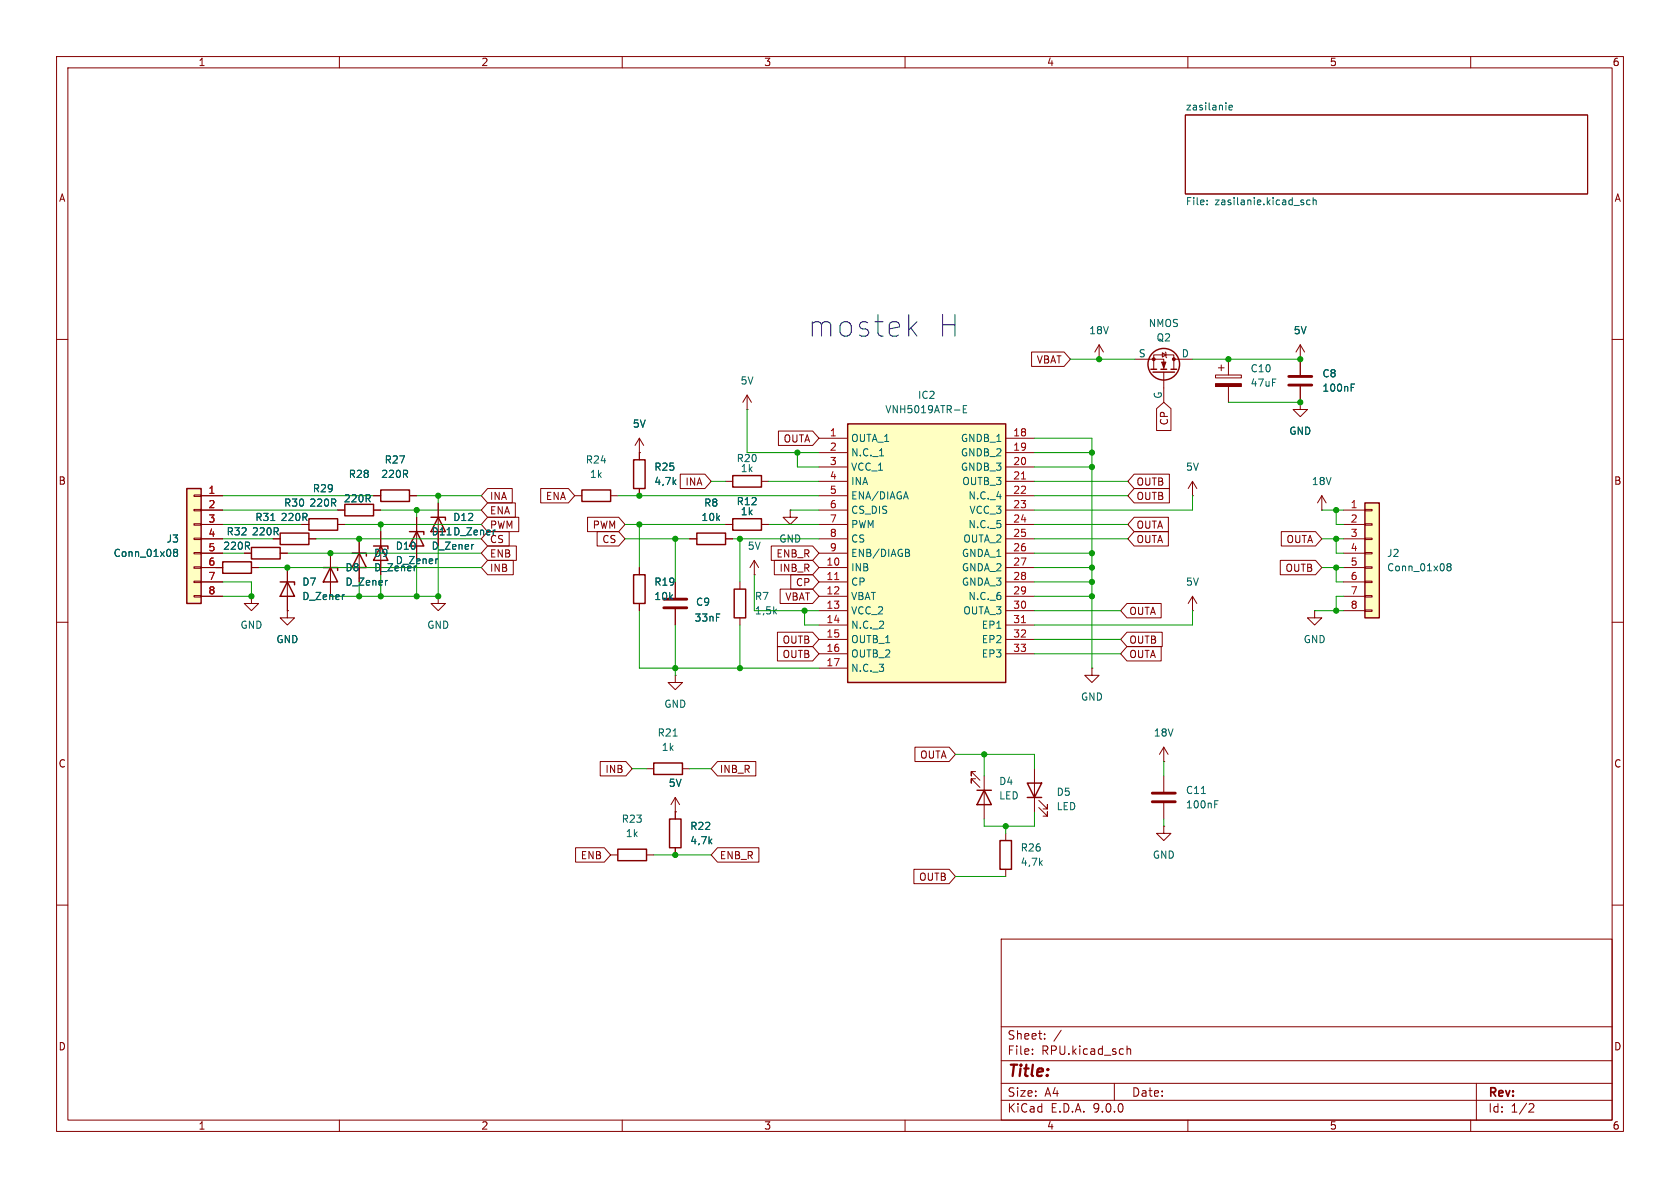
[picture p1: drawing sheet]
<svg xmlns="http://www.w3.org/2000/svg" width="297mm" height="210mm" viewBox="0 0 297 210" stroke-linecap="round" stroke-linejoin="round" font-family="sans-serif">
<g fill="none" stroke="#840000" stroke-width=".18">
<path d="M10 10h277v190h-277zM12 12h273v186h-273zM60 10v2M110 10v2M160 10v2M210 10v2M260 10v2M209.5 20.3h71.2v14h-71.2zM10 60h2M285 60h2M10 110h2M285 110h2"/>
<path d="M172.5 136.4h-.8v.8v-.8l1.5 1.5M172.5 137.7h-.8v.7v-.7l1.5 1.5M174 137.2v7.6M10 160h2M177 166h108v32h-108zM285 160h2M60 198v2M110 198v2M160 198v2M177 194.5h108M177 191.5h108M177 187.5h108"/>
<path d="M177 181.5h108M182.5 186.3v.1M182.5 185.5v.1M184.7 183.6v.1M184.7 182.8v.1M187.6 182.1l-1.3 2M197 191.5v3M199.2 184.9v1.5M199.2 185.5l.3-.1 .3 .1 .1 .9M210 198v2M260 198v2M261 191.5v6.5"/>
<path d="M270.5 195.1l.5 .1 .2 .3-1 1.1h1"/>
</g>
<path d="M217.3 19l.6-.1-.1-.2-.3-.1-.2 .2v.6h.5M213.4 36.1v.1M213.4 35.4v.1M230.5 35.8v.3M231.6 35.4h-.4l-.2 .2 .1 .5h.5M232.1 35.5l.2-.1h.3l.1 .8M232.1 34.9v1.3" fill="none" stroke="#006464" stroke-width=".18"/>
<path d="M172.7 139.7h2.6M174 139.7l1.3 2.5h-2.6z" fill="none" stroke="#840000" stroke-width=".25"/>
<path d="M33 86.4h2.6v20.3h-2.6z" fill="#ffffc2"/>
<g fill="none" stroke="#840000" stroke-width=".25">
<path d="M203.5 65.3h1M203.8 65.8h3.8M205.2 65.3h1M207 65.3h1M33 86.4h2.6v20.3h-2.6zM39.4 99.3h5v2h-5zM44.4 96.8h5.1v2h-5.1zM49.5 94.2h5.1v2.1h-5.1zM54.6 91.7h5.1v2h-5.1zM61 89.2h5v2h-5zM62.2 97.8h2.6v.5M63.5 97.8l1.3 2.5h-2.6z"/>
<path d="M66 96.5h2.6v.5M67.3 86.6h5.1v2h-5.1zM67.3 96.5l1.3 2.6h-2.6zM72.4 94h2.5v.5M73.7 94l1.2 2.5h-2.5zM76.2 91.4h2.5v.5M77.5 91.4l1.2 2.6h-2.5zM123.2 94.2h5.1v2.1h-5.1zM129.5 84.1h5.1v2h-5.1zM49.5 102.9h2.6v.5M50.8 102.9l1.3 2.5h-2.6zM57.1 100.3h2.6v.5"/>
<path d="M58.4 100.3l1.3 2.6h-2.6zM112 101.6h2v5.1h-2zM129.8 104.1h2v5.1h-2zM115.6 134.9h5v2h-5zM181.6 138.4h2.5l-1.2 2.6zM109.2 150.1h5.1v2h-5.1zM118.4 144.8h2v5.1h-2zM176.8 148.6h2v5.1h-2zM181.6 141h2.5"/>
<circle cx="205.7" cy="64.4" r="2.79"/>
</g>
<g fill="none" stroke="#840000" stroke-width=".18">
<path d="M132.1 72.4h.1M132.1 69.9l-.8 1.2M132.1 69.9l.7 1.2M132.1 69.9v2.5M194.3 63.5h.1M194.3 61l-.8 1.2M194.3 61l.8 1.2M194.3 61v2.5M200.7 63.5h5v1.8M204 65.3v-2.6h3.5v2.6M205.5 62.4l.6 .3-.6 .4zM205.7 65.8v5.3"/>
<path d="M206 62.2l.1 .2v.7l.1 .1M207.5 63.5h3.3M34.3 87.5h1.3v.3h-1.3zM34.3 90h1.3v.3h-1.3zM34.3 92.6h1.3v.2h-1.3zM34.3 95.1h1.3v.3h-1.3zM34.3 97.7h1.3v.2h-1.3zM35.6 87.6h3.8M35.6 90.2h3.8M35.6 92.7h3.8M35.6 95.3h3.8M35.6 97.8h3.8"/>
<path d="M43.2 97.8h1.2M48.3 95.3h1.2M49.5 97.8h1.3M53.3 92.7h1.3M54.6 95.3h1.3M58.4 97.8v7.6M59.7 90.2h1.3M59.7 92.7h1.3M63.5 95.3v7.6M66 87.6h1.3M66 90.2h1.3M67.3 94v7.6"/>
<path d="M72.4 87.6h1.3M73.7 91.4v7.7M77.5 88.9v7.6M121.9 95.3h1.3M128.3 95.3h1.2M128.3 85.1h1.2M133.3 99.1l-.7 1.2M133.3 99.1l.8 1.2M133.3 99.1v2.5M134.6 85.1h1.3M139.7 90.2v1.2h1.3l-1.3 1.3-1.3-1.3h1.3M139.7 90.2h.1"/>
<path d="M34.3 100.2h1.3v.3h-1.3zM34.3 102.7h1.3v.3h-1.3zM34.3 105.3h1.3v.2h-1.3zM35.6 100.3h3.8M35.6 102.9h3.8M35.6 105.4h3.8M44.4 105.4v1.3h1.3l-1.3 1.3-1.2-1.3h1.2M44.4 105.4h.1M44.4 100.3h1.3M50.8 108v1.2h1.3l-1.3 1.3-1.3-1.3h1.3M50.8 108h.1M50.8 100.3v7.7"/>
<path d="M77.5 105.4v1.3h1.2l-1.2 1.3-1.3-1.3h1.3M77.5 105.4h.1M113 100.3v1.3M113 106.7v1.3M119.4 119.4v1.3h1.2l-1.2 1.2-1.3-1.2h1.3M119.4 119.4h.1M119.4 102.9v2.8M119.4 107.7v2.8M130.8 102.9v1.2M130.8 109.2v1.3M133.3 101.6h.1M114.3 135.9h1.3"/>
<path d="M120.6 135.9h1.3M182.9 135.9v7.6M205.7 134.6h.1M205.7 132.1v2.5M205.7 137.2v2.8M205.7 132.1l-.7 1.3M205.7 132.1l.8 1.3M107.9 151.1h1.3M114.3 151.1h1.3M119.4 143.5h.1M119.4 141v3.8M119.4 149.9v1.2"/>
<path d="M119.4 141l-.8 1.2M119.4 141l.7 1.2M177.8 147.3v1.3M177.8 153.7v1.2M183.6 142.7l1.6 1.6v-.8v.8h-.8M183.6 141.5l1.6 1.5v-.8v.8h-.8M205.7 146.1v1.2h1.3l-1.3 1.3-1.2-1.3h1.2M205.7 146.1h.1M205.7 142v2.8"/>
</g>
<path d="M30.9 97.6l-.2-.2 .2-.3h.3l.2 .2-.2 .3M30.9 97.6l-.2 .3v.3l.2 .2 .4-.1 .1-.2v-.2l-.2-.3M30.9 97.6h.3M47.9 92h.7M77.3 98.8h.1M83.6 96.3h.1M60.8 105.1h.1M68.4 102.6h.1M119 130.1h.7M212.4 140.3h.7M214.7 142.2h.5M214.7 141.5h.6" fill="none" stroke="#006464" stroke-width=".18"/>
<path d="M117.3 105.9h4.1M117.3 107.4h4.1M203.7 140.2h4.1M203.7 141.7h4.1" fill="none" stroke="#840000" stroke-width=".51"/>
<g fill="#840000" stroke="#840000" stroke-width=".18">
<path d="M205.4 64h.7l-.4 1z"/>
<circle cx="207.5" cy="63.5" r=".25"/>
<circle cx="204" cy="63.5" r=".25"/>
</g>
<path d="M149.9 74.9h27.9v45.8h-27.9z" fill="#ffffc2"/>
<path d="M149.9 74.9h27.9v45.8h-27.9z" fill="none" stroke="#840000" stroke-width=".25"/>
<g fill="none" stroke="#840000" stroke-width=".18">
<path d="M144.8 77.5h5.1M177.8 77.5h5.1M214.9 66.3h4.6v.5h-4.6zM215.4 65h1M215.9 64.5v1M217.2 63.5v2.8M217.2 68.3v2.8M229.9 71.1v1.3h1.2l-1.2 1.3-1.3-1.3h1.3M229.9 71.1h.1M229.9 63.5v2.8M229.9 68.3v2.8M144.8 80h5.1"/>
<path d="M144.8 82.6h5.1M144.8 85.1h5.1M144.8 87.6h5.1M144.8 90.2h5.1M144.8 92.7h5.1M144.8 95.3h5.1M144.8 97.8h5.1M177.8 80h5.1M177.8 82.6h5.1M177.8 85.1h5.1M177.8 87.6h5.1M177.8 90.2h5.1"/>
<path d="M177.8 92.7h5.1M177.8 95.3h5.1M177.8 97.8h5.1M144.8 100.3h5.1M144.8 102.9h5.1M144.8 105.4h5.1M144.8 108h5.1M144.8 110.5h5.1M144.8 113h5.1M144.8 115.6h5.1M144.8 118.1h5.1M177.8 100.3h5.1"/>
<path d="M177.8 102.9h5.1M177.8 105.4h5.1M177.8 108h5.1M177.8 110.5h5.1M177.8 113h5.1M177.8 115.6h5.1M193 118.1v1.3h1.3l-1.3 1.3-1.2-1.3h1.2M193 118.1h.1M210.8 108h.1M210.8 105.4l-.7 1.3M210.8 105.4l.8 1.3M210.8 105.4v2.6"/>
<path d="M232.4 108v1.2h1.3l-1.3 1.3-1.3-1.3h1.3M232.4 108h.1"/>
</g>
<path d="M170.3 72.3h.4M170.9 71.7h-.6v1.3h.6M238.9 68.5h.4M238.9 67.9h.6M155.5 80.6h.7M160.5 97.1l.2 .2-.2 .4 .2 .1 .1 .3-.2 .3h-.5" fill="none" stroke="#006464" stroke-width=".18"/>
<path d="M180.6 84.7h.7M147.6 102.5h.7M180.6 110.1h.7" fill="none" stroke="#a90000" stroke-width=".18"/>
<path d="M227.8 66.5h4.1M227.8 68.1h4.1" fill="none" stroke="#840000" stroke-width=".51"/>
<path d="M214.9 67.8h4.6v.5h-4.6z" fill="#840000" stroke="#840000" stroke-width=".18"/>
<path d="M241.3 88.9h2.5v20.3h-2.5z" fill="#ffffc2"/>
<path d="M102.9 86.6h5v2h-5zM112 81.3h2v5.1h-2zM129.5 91.7h5.1v2h-5.1zM241.3 88.9h2.5v20.3h-2.5z" fill="none" stroke="#840000" stroke-width=".25"/>
<g fill="none" stroke="#840000" stroke-width=".18">
<path d="M113 77.5l-.7 1.2M113 77.5l.8 1.2M113 77.5v3.8M137.6 76.2h6.1l1.1 1.3-1.1 1.2h-6.1zM182.4 62.2h5.7l1.1 1.3-1.1 1.3h-5.7zM204.5 72.2l1.2-1.1 1.3 1.1v3.9h-2.5zM229.9 63.5h.1M229.9 71.1h.1M229.9 61l-.8 1.2M229.9 61l.7 1.2M229.9 61v5.3M229.9 68.3v2.8"/>
<path d="M35.6 90.2h3.8M35.6 92.7h3.8M35.6 95.3h3.8M35.6 97.8h3.8M35.6 87.6h3.8M43.2 97.8h1.2M48.3 95.3h1.2M49.5 97.8h1.3M53.3 92.7h1.3M54.6 95.3h1.3M58.4 97.8v2.5M59.7 90.2h1.3"/>
<path d="M59.7 92.7h1.3M63.5 95.3v2.5M66 90.2h1.3M66 87.6h1.3M67.3 94v2.5M67.3 99.1v2.5M72.4 87.6h1.3M73.7 91.4v2.6M73.7 96.5v2.6M77.5 88.9v2.5M77.5 94v2.5M86.2 88.9h4.9v2.5h-4.9l-1.1-1.2z"/>
<path d="M86.2 94h3.8v2.5h-3.8l-1.1-1.2zM86.2 96.5h5.1v2.6h-5.1l-1.1-1.3zM86.2 99.1h4.5v2.5h-4.5l-1.1-1.3zM86.2 91.4h5.5v2.6h-5.5l-1.1-1.3zM86.2 86.4h4.4v2.5h-4.4l-1.1-1.3zM95.6 86.4h4.9l1.1 1.2-1.1 1.3h-4.9zM101.6 87.6h1.3M103.9 91.4h5.5l1.1 1.3-1.1 1.3h-5.5zM105.6 94h3.8l1.1 1.3-1.1 1.2h-3.8zM107.9 87.6h1.3M113 80h.1M113 86.4v1.2"/>
<path d="M120.3 83.8h4.3l1.1 1.3-1.1 1.3h-4.3zM121.9 95.3h1.3M128.3 92.7h1.2M128.3 95.3h1.2M134.6 92.7h1.3M136.3 96.5h7.4l1.1 1.3-1.1 1.3h-7.4zM136.9 99.1h6.8l1.1 1.2-1.1 1.3h-6.8zM200.5 91.4h6.1v2.6h-6.1l-1.1-1.3zM200.5 94h6.1v2.5h-6.1l-1.1-1.2zM200.5 86.4h6.2v2.5h-6.2l-1.1-1.3zM200.5 83.8h6.2v2.6h-6.2l-1.1-1.3zM210.8 87.6h.1"/>
<path d="M210.8 85.1l-.7 1.3M210.8 85.1l.8 1.3M210.8 85.1v2.5M226.3 99.1h6.3l1.1 1.2-1.1 1.3h-6.3zM226.5 94h6.1l1.1 1.3-1.1 1.2h-6.1zM233.7 90.2h.1M233.7 87.6l-.8 1.3M233.7 87.6l.7 1.3M233.7 87.6v2.6M237.5 90.2h3.8M237.5 92.7h3.8M237.5 95.3h3.8"/>
<path d="M237.5 97.8h3.8M241.3 90h1.3v.3h-1.3zM241.3 92.6h1.3v.2h-1.3zM241.3 95.1h1.3v.3h-1.3zM241.3 97.7h1.3v.2h-1.3zM35.6 100.3h3.8M35.6 102.9h3.8M35.6 105.4h3.8M44.4 100.3h1.3M50.8 108h.1M50.8 100.3v2.6M50.8 105.4v2.6"/>
<path d="M58.4 102.9v2.5M63.5 100.3v2.6M113 100.3v1.3M113 106.7v1.3M119.4 102.9v2.8M119.4 107.7v2.8M137.4 111.8h6.3l1.1 1.2-1.1 1.3h-6.3zM137.4 114.3h6.3l1.1 1.3-1.1 1.2h-6.3zM137.9 104.1h5.8l1.1 1.3-1.1 1.3h-5.8zM139.8 101.6h3.9l1.1 1.3-1.1 1.2h-3.9zM199.2 114.3h6.1v2.5h-6.1l-1.1-1.2zM199.2 106.7h6.1v2.5h-6.1l-1.1-1.2z"/>
<path d="M199.2 111.8h6.3v2.5h-6.3l-1.1-1.3zM237.5 100.3h3.8M237.5 102.9h3.8M237.5 105.4h3.8M237.5 108h3.8M241.3 100.2h1.3v.3h-1.3zM241.3 102.7h1.3v.3h-1.3zM241.3 105.3h1.3v.2h-1.3zM241.3 107.8h1.3v.3h-1.3zM106.1 134.6h4.5l1.2 1.3-1.2 1.3h-4.5zM126.8 134.6h6.8v2.6h-6.8l-1.1-1.3zM161.7 132.1h6.1l1.1 1.3-1.1 1.2h-6.1z"/>
<path d="M101.8 149.9h5l1.1 1.2-1.1 1.3h-5zM119.4 143.5h.1M119.4 143.5v1.3M119.4 149.9v1.2M126.8 149.9h7.4v2.5h-7.4l-1.1-1.3zM161.6 153.7h6.2l1.1 1.2-1.1 1.3h-6.2z"/>
</g>
<g fill="none" stroke="#006464" stroke-width=".18">
<path d="M238.9 68.5h.4M238.9 67.9h.6M30.9 97.6l-.2-.2 .2-.3h.3l.2 .2-.2 .3M30.9 97.6l-.2 .3v.3l.2 .2 .4-.1 .1-.2v-.2l-.2-.3M30.9 97.6h.3M47.9 92h.7M77.3 98.8h.1M83.6 96.3h.1M60.8 105.1h.1M68.4 102.6h.1M256 100.2l-.2-.3 .2-.3h.3l.2 .3-.2 .3M256 100.2l-.2 .2 .1 .4 .1 .1 .4-.1 .1-.1v-.3l-.2-.2"/>
<path d="M256 100.2h.3"/>
</g>
<g fill="none" stroke="#009600" stroke-width=".18">
<path d="M132.1 72.4v7.6h12.7M182.9 77.5h10.1v40.6M189.2 63.5h11.5M210.8 63.5h19.1M217.2 71.1h12.7M39.4 97.8h3.8M39.4 87.6h26.6M39.4 92.7h13.9M39.4 95.3h8.9M39.4 90.2h20.3M50.8 97.8h34.3M55.9 95.3h29.2"/>
<path d="M61 92.7h24.1M67.3 90.2h17.8M67.3 92.7v1.3M73.7 87.6h11.4M73.7 90.2v1.2M73.7 99.1v6.3M77.5 96.5v8.9h-19.1M77.5 87.6v1.3M109.2 87.6h35.6M110.5 92.7h17.8M110.5 95.3h11.4M113 92.7v7.6"/>
<path d="M119.4 95.3v7.6M125.7 85.1h2.6M129.5 95.3h15.3M130.8 95.3v7.6M135.9 92.7h8.9M135.9 85.1h8.9M139.7 90.2h5.1M141 80v2.6h3.8M182.9 97.8h10.1M182.9 87.6h16.5M182.9 92.7h16.5M182.9 95.3h16.5"/>
<path d="M182.9 82.6h10.1M182.9 85.1h16.5M182.9 80h10.1M210.8 87.6v2.6h-27.9M233.7 95.3h3.8M233.7 90.2h3.8M236.2 95.3v2.5h1.3M236.2 90.2v2.5h1.3M38.1 100.3h1.3M39.4 102.9h5v2.5h-5M45.7 100.3h39.4M63.5 102.9v2.5"/>
<path d="M67.3 101.6v3.8M113 108v10.1h31.8M119.4 110.5v8.9M130.8 110.5v7.6M133.3 101.6v6.4h11.5M142.2 108v2.5h2.6M182.9 100.3h10.1M182.9 102.9h10.1M182.9 105.4h10.1M182.9 108h15.2M182.9 113h15.2M182.9 115.6h15.2"/>
<path d="M210.8 108v2.5h-27.9M232.4 108h5.1M233.7 100.3h3.8M236.2 100.3v2.6h1.3M237.5 105.4h-1.3v2.6M111.8 135.9h2.5M121.9 135.9h3.8M168.9 133.4h14v2.5M174 133.4v3.8M205.7 134.6v2.6M115.6 151.1h10.1M168.9 154.9h8.9"/>
<path d="M177.8 146.1v1.2M182.9 143.5v2.6h-8.9v-1.3M205.7 144.8v1.3"/>
</g>
<path d="M161 58l1.1 1.4M162.1 56.9l-1.4 1.4" fill="none" stroke="#0000c2" stroke-width=".18"/>
<g fill="#009600" stroke="#009600" stroke-width=".18">
<circle cx="142.2" cy="108" r=".46"/>
<circle cx="130.8" cy="95.3" r=".46"/>
<circle cx="63.5" cy="95.3" r=".46"/>
<circle cx="73.7" cy="105.4" r=".46"/>
<circle cx="77.5" cy="105.4" r=".46"/>
<circle cx="58.4" cy="97.8" r=".46"/>
<circle cx="63.5" cy="105.4" r=".46"/>
<circle cx="67.3" cy="105.4" r=".46"/>
<circle cx="73.7" cy="90.2" r=".46"/>
<circle cx="67.3" cy="92.7" r=".46"/>
<circle cx="77.5" cy="87.6" r=".46"/>
<circle cx="119.4" cy="151.1" r=".46"/>
<circle cx="44.4" cy="105.4" r=".46"/>
<circle cx="50.8" cy="100.3" r=".46"/>
<circle cx="193" cy="82.6" r=".46"/>
<circle cx="193" cy="105.4" r=".46"/>
<circle cx="193" cy="102.9" r=".46"/>
<circle cx="193" cy="100.3" r=".46"/>
<circle cx="194.3" cy="63.5" r=".46"/>
<circle cx="193" cy="80" r=".46"/>
<circle cx="193" cy="97.8" r=".46"/>
<circle cx="177.8" cy="146.1" r=".46"/>
<circle cx="174" cy="133.4" r=".46"/>
<circle cx="236.2" cy="100.3" r=".46"/>
<circle cx="236.2" cy="108" r=".46"/>
<circle cx="229.9" cy="71.1" r=".46"/>
<circle cx="236.2" cy="95.3" r=".46"/>
<circle cx="229.9" cy="63.5" r=".46"/>
<circle cx="217.2" cy="63.5" r=".46"/>
<circle cx="236.2" cy="90.2" r=".46"/>
<circle cx="119.4" cy="95.3" r=".46"/>
<circle cx="119.4" cy="118.1" r=".46"/>
<circle cx="130.8" cy="118.1" r=".46"/>
<circle cx="113" cy="92.7" r=".46"/>
<circle cx="113" cy="87.6" r=".46"/>
<circle cx="141" cy="80" r=".46"/>
</g>
<g font-size="5.3" fill="#0000c2">
<text x="142.8" y="59.8">mostek</text>
<text x="165.6" y="59.8">H</text>
</g>
<text font-size="2.8" fill="#840000" x="178" y="190.9">Title:</text>
<g font-size="2.1" fill="#840000">
<text x="178" y="184">Sheet:</text>
<text x="178" y="186.7">File:</text>
<text x="184.1" y="186.7">RPU.kicad_sch</text>
<text x="178" y="196.9">KiCad</text>
<text x="178" y="194.1">Size:</text>
<text x="184.7" y="194.1">A4</text>
<text x="185.7" y="196.9">E.D.A.</text>
<text x="193.3" y="196.9">9.0.0</text>
<text x="200" y="194.1">Date:</text>
<text x="263" y="194.3">Rev:</text>
<text x="263" y="196.9">Id:</text>
<text x="267.1" y="196.9">1/2</text>
</g>
<g font-size="1.8" fill="#840000">
<text x="35" y="11.9">1</text>
<text x="85" y="11.9">2</text>
<text x="135" y="11.9">3</text>
<text x="185" y="11.9">4</text>
<text x="235" y="11.9">5</text>
<text x="285" y="11.9">6</text>
<text x="10.3" y="35.9">A</text>
<text x="285.3" y="35.9">A</text>
<text x="183.2" y="64.5">VBAT</text>
<text x="206.7" y="75.3" transform="rotate(-90 206.7 75.3)">CP</text>
<text x="138.4" y="78.4">OUTA</text>
<text x="10.3" y="85.9">B</text>
<text x="86.5" y="88.6">INA</text>
<text x="96.4" y="88.6">ENA</text>
<text x="121.1" y="86">INA</text>
<text x="200.8" y="88.6">OUTB</text>
<text x="200.8" y="86">OUTB</text>
<text x="285.3" y="85.9">B</text>
<text x="86.5" y="91.1">ENA</text>
<text x="104.7" y="93.7">PWM</text>
<text x="200.8" y="93.7">OUTA</text>
<text x="86.5" y="98.7">ENB</text>
<text x="86.5" y="101.3">INB</text>
<text x="106.4" y="96.2">CS</text>
<text x="137.2" y="98.7">ENB_R</text>
<text x="137.7" y="101.3">INB_R</text>
<text x="200.8" y="96.2">OUTA</text>
<text x="227.1" y="101.3">OUTB</text>
<text x="227.3" y="96.2">OUTA</text>
<text x="138.7" y="106.4">VBAT</text>
<text x="140.6" y="103.8">CP</text>
<text x="138.2" y="114">OUTB</text>
<text x="199.5" y="108.9">OUTA</text>
<text x="199.5" y="114">OUTB</text>
<text x="138.2" y="116.5">OUTB</text>
<text x="199.5" y="116.5">OUTA</text>
<text x="10.3" y="135.9">C</text>
<text x="106.9" y="136.8">INB</text>
<text x="127.2" y="136.8">INB_R</text>
<text x="162.6" y="134.3">OUTA</text>
<text x="285.3" y="135.9">C</text>
<text x="102.6" y="152.1">ENB</text>
<text x="127.2" y="152.1">ENB_R</text>
<text x="162.4" y="155.9">OUTB</text>
<text x="10.3" y="185.9">D</text>
<text x="285.3" y="185.9">D</text>
<text x="35" y="199.9">1</text>
<text x="85" y="199.9">2</text>
<text x="135" y="199.9">3</text>
<text x="185" y="199.9">4</text>
<text x="235" y="199.9">5</text>
<text x="285" y="199.9">6</text>
</g>
<g font-size="1.8" fill="#006464">
<text x="209.5" y="19.6">zasilanie</text>
<text x="209.5" y="36.6">File:</text>
<text x="214.8" y="36.6">zasilanie.kicad_sch</text>
<text x="192.5" y="59.3">18V</text>
<text x="203" y="58">NMOS</text>
<text x="228.6" y="59.3">5V</text>
<text x="201.2" y="63.2">S</text>
<text x="204.4" y="60.6">Q2</text>
<text x="208.8" y="63.2">D</text>
<text x="130.8" y="68.2">5V</text>
<text x="162.2" y="70.7">IC2</text>
<text x="205.5" y="70.6" transform="rotate(-90 205.5 70.6)">G</text>
<text x="221" y="66">C10</text>
<text x="221" y="68.6">47uF</text>
<text x="233.7" y="66.9">C8</text>
<text x="233.7" y="69.4">100nF</text>
<text x="111.8" y="75.8">5V</text>
<text x="156.4" y="73.3">VNH5019ATR-E</text>
<text x="227.8" y="77.1">GND</text>
<text x="67.9" y="82.1">R27</text>
<text x="103.5" y="82.1">R24</text>
<text x="115.6" y="83.4">R25</text>
<text x="130.1" y="81.9">R20</text>
<text x="130.9" y="83.7">1k</text>
<text x="150.4" y="78.3">OUTA_1</text>
<text x="150.4" y="80.9">N.C._1</text>
<text x="150.4" y="83.4">VCC_1</text>
<text x="169.8" y="78.3">GNDB_1</text>
<text x="169.8" y="80.9">GNDB_2</text>
<text x="169.8" y="83.4">GNDB_3</text>
<text x="209.6" y="83.4">5V</text>
<text x="50.1" y="89.8">R30</text>
<text x="54.6" y="89.8">220R</text>
<text x="55.2" y="87.2">R29</text>
<text x="60.7" y="89">220R</text>
<text x="61.6" y="84.7">R28</text>
<text x="67.3" y="84.7">220R</text>
<text x="104.2" y="84.7">1k</text>
<text x="115.6" y="86">4,7k</text>
<text x="124.4" y="89.8">R8</text>
<text x="130.1" y="89.5">R12</text>
<text x="150.4" y="86">INA</text>
<text x="150.4" y="88.5">ENA/DIAGA</text>
<text x="170" y="86">OUTB_3</text>
<text x="171.1" y="88.5">N.C._4</text>
<text x="231.8" y="86">18V</text>
<text x="40" y="94.8">R32</text>
<text x="44.4" y="94.8">220R</text>
<text x="45" y="92.3">R31</text>
<text x="49.5" y="92.3">220R</text>
<text x="76.2" y="94.8">D11 D_Zener</text>
<text x="80" y="92.3">D12</text>
<text x="86.5" y="93.7">PWM</text>
<text x="123.9" y="92.3">10k</text>
<text x="130.9" y="91.3">1k</text>
<text x="150.4" y="91">CS_DIS</text>
<text x="150.4" y="93.6">PWM</text>
<text x="171.1" y="93.6">N.C._5</text>
<text x="171.3" y="91">VCC_3</text>
<text x="20" y="98.7">Conn_01x08</text>
<text x="29.4" y="96.1">J3</text>
<text x="39.4" y="97.4">220R</text>
<text x="61" y="101.2">D8</text>
<text x="66" y="98.7">D9</text>
<text x="66" y="101.2">D_Zener</text>
<text x="69.9" y="99.9">D_Zener</text>
<text x="69.9" y="97.4">D10</text>
<text x="76.2" y="97.4">D_Zener</text>
<text x="86.5" y="96.2">CS</text>
<text x="132.1" y="97.4">5V</text>
<text x="137.7" y="96.1">GND</text>
<text x="150.4" y="96.1">CS</text>
<text x="150.4" y="98.7">ENB/DIAGB</text>
<text x="150.4" y="101.2">INB</text>
<text x="170" y="98.7">GNDA_1</text>
<text x="170" y="101.2">GNDA_2</text>
<text x="170.2" y="96.1">OUTA_2</text>
<text x="245.1" y="98.7">J2</text>
<text x="245.1" y="101.2">Conn_01x08</text>
<text x="53.3" y="103.7">D7</text>
<text x="53.3" y="106.3">D_Zener</text>
<text x="61" y="103.7">D_Zener</text>
<text x="115.6" y="106.3">10k</text>
<text x="115.6" y="103.7">R19</text>
<text x="122.9" y="107.3">C9</text>
<text x="133.4" y="106.3">R7</text>
<text x="150.4" y="103.7">CP</text>
<text x="150.4" y="106.3">VBAT</text>
<text x="170" y="103.7">GNDA_3</text>
<text x="171.1" y="106.3">N.C._6</text>
<text x="209.6" y="103.7">5V</text>
<text x="42.4" y="111.4">GND</text>
<text x="48.8" y="113.9">GND</text>
<text x="75.4" y="111.4">GND</text>
<text x="122.7" y="110.1">33nF</text>
<text x="133.4" y="108.8">1,5k</text>
<text x="150.4" y="108.8">VCC_2</text>
<text x="150.4" y="111.4">N.C._2</text>
<text x="150.4" y="113.9">OUTB_1</text>
<text x="170.2" y="108.8">OUTA_3</text>
<text x="173.5" y="111.4">EP1</text>
<text x="173.5" y="113.9">EP2</text>
<text x="230.4" y="113.9">GND</text>
<text x="150.4" y="116.4">OUTB_2</text>
<text x="150.4" y="119">N.C._3</text>
<text x="173.5" y="116.4">EP3</text>
<text x="117.3" y="125.3">GND</text>
<text x="191" y="124.1">GND</text>
<text x="116.2" y="130.4">R21</text>
<text x="203.9" y="130.4">18V</text>
<text x="116.9" y="132.9">1k</text>
<text x="118.1" y="139.3">5V</text>
<text x="176.5" y="139">D4</text>
<text x="176.5" y="141.5">LED</text>
<text x="186.7" y="140.9">D5</text>
<text x="186.7" y="143.4">LED</text>
<text x="209.6" y="143.1">100nF</text>
<text x="209.6" y="140.6">C11</text>
<text x="109.8" y="145.6">R23</text>
<text x="110.5" y="148.2">1k</text>
<text x="121.9" y="149.5">4,7k</text>
<text x="121.9" y="146.9">R22</text>
<text x="180.3" y="153.3">4,7k</text>
<text x="180.3" y="150.7">R26</text>
<text x="203.7" y="152">GND</text>
</g>
<g font-size="1.8" fill="#a90000">
<text x="146.6" y="77.2">1</text>
<text x="179" y="77.2">18</text>
<text x="146.6" y="79.8">2</text>
<text x="146.6" y="82.3">3</text>
<text x="179" y="79.8">19</text>
<text x="179" y="82.3">20</text>
<text x="36.8" y="87.4">1</text>
<text x="36.8" y="89.9">2</text>
<text x="146.6" y="84.8">4</text>
<text x="146.6" y="87.4">5</text>
<text x="146.6" y="89.9">6</text>
<text x="179" y="84.8">21</text>
<text x="179" y="87.4">22</text>
<text x="179" y="89.9">23</text>
<text x="238.7" y="89.9">1</text>
<text x="36.8" y="92.5">3</text>
<text x="36.8" y="95">4</text>
<text x="146.6" y="92.5">7</text>
<text x="146.6" y="95">8</text>
<text x="179" y="92.5">24</text>
<text x="179" y="95">25</text>
<text x="238.7" y="92.5">2</text>
<text x="238.7" y="95">3</text>
<text x="36.8" y="97.5">5</text>
<text x="36.8" y="100.1">6</text>
<text x="146" y="100.1">10</text>
<text x="146.6" y="97.5">9</text>
<text x="179" y="97.5">26</text>
<text x="179" y="100.1">27</text>
<text x="238.7" y="97.5">4</text>
<text x="238.7" y="100.1">5</text>
<text x="36.8" y="102.6">7</text>
<text x="36.8" y="105.2">8</text>
<text x="146" y="102.6">11</text>
<text x="146" y="105.2">12</text>
<text x="146" y="107.7">13</text>
<text x="179" y="102.6">28</text>
<text x="179" y="105.2">29</text>
<text x="179" y="107.7">30</text>
<text x="238.7" y="102.6">6</text>
<text x="238.7" y="105.2">7</text>
<text x="238.7" y="107.7">8</text>
<text x="146" y="110.2">14</text>
<text x="146" y="112.8">15</text>
<text x="179" y="110.2">31</text>
<text x="179" y="112.8">32</text>
<text x="146" y="115.3">16</text>
<text x="146" y="117.9">17</text>
<text x="179" y="115.3">33</text>
</g>
</svg>
